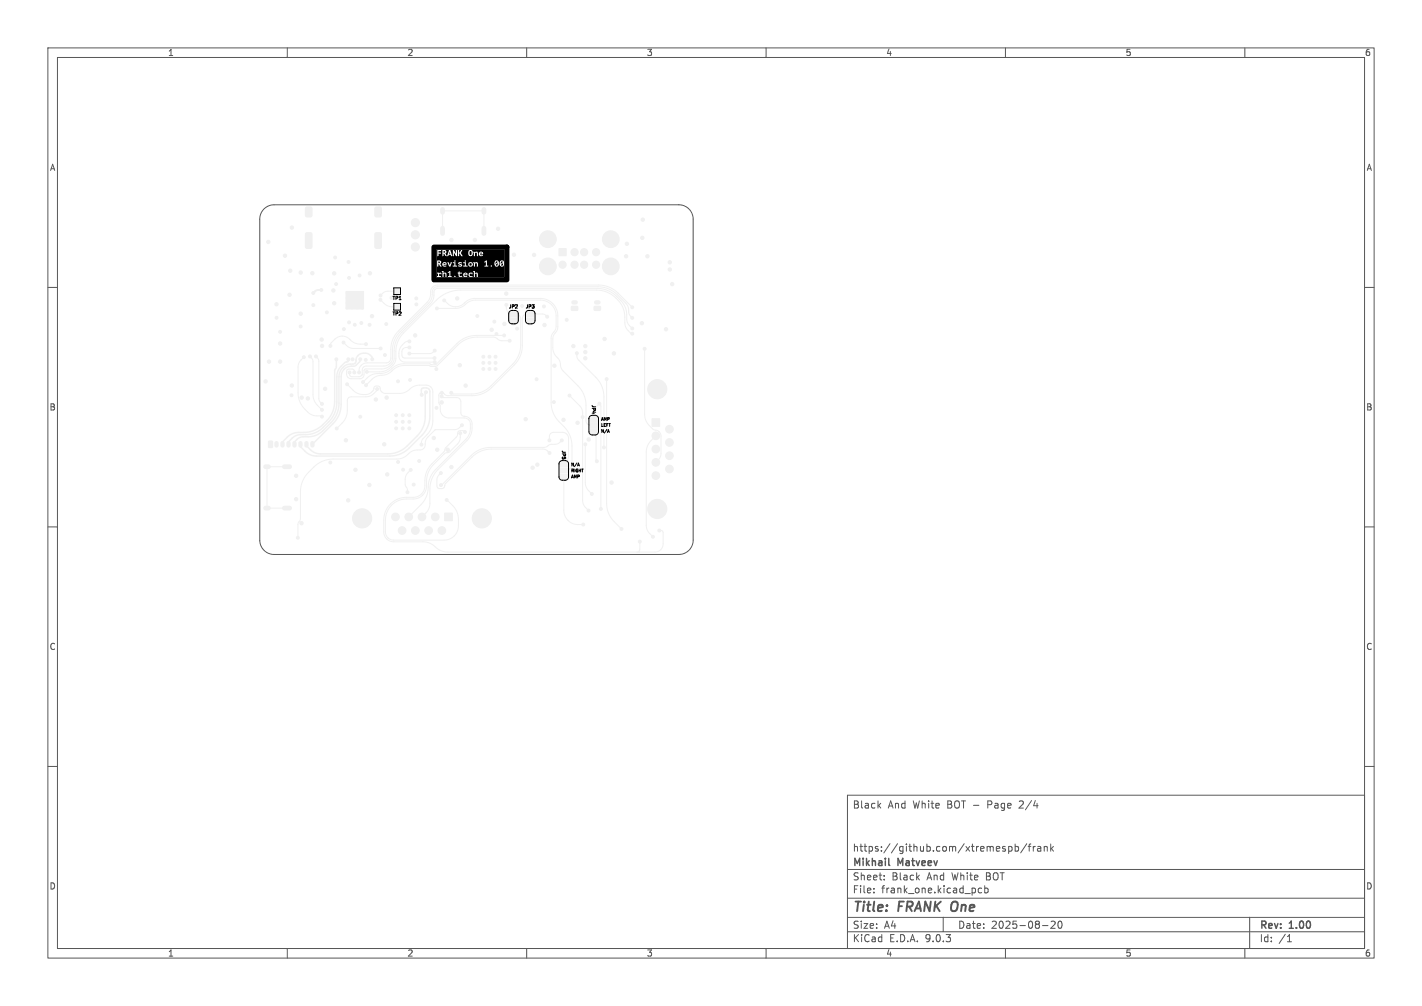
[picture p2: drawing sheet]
<svg xmlns="http://www.w3.org/2000/svg" width="297mm" height="210mm" viewBox="0 0 297 210" stroke-linecap="round" stroke-linejoin="round" font-family="sans-serif">
<g fill="#f0f0f0" stroke="#f0f0f0" stroke-width=".21">
<path d="M56.1 92.1h.6l.2 .1 .1 1-.2 .2-.7-.1z"/>
<path d="M124.1 64l1.2-.1 .1 .8-.2 .1h-1l-.1-.2z"/>
<path d="M136.2 87.4h1.6v1.6h-1.6z"/>
<path d="M92.9 107.1h1.6v1.6h-1.6z"/>
<path d="M119.4 64l1.2-.1 .1 .8-.2 .1h-1.1l-.1-.2z"/>
<path d="M72.3 60.8h3.6v3.7h-3.6z"/>
<path d="M63.8 48.7l.2-.1h.8l.4 .2v2.7l-.3 .3h-.9l-.2-.2z"/>
<path d="M63.8 43.3l.3-.1h.8l.2 .1 .1 1.7-.2 .2-.9 .1-.3-.1z"/>
<path d="M78.3 43.3l.3-.1h.8l.2 .1 .1 1.7-.2 .2-.9 .1-.3-.1z"/>
<path d="M78.3 48.7l.2-.1h.8l.4 .2v2.7l-.3 .3h-.9l-.2-.2z"/>
<path d="M116.8 51.9h1.5v1.5h-1.5z"/>
<path d="M106.5 66.4h1.5v.6l-.4 .3h-.8l-.3-.3z"/>
<path d="M106.6 65.2l.3-.1h.8l.3 .3v.7h-1.5z"/>
<path d="M82.4 63.5h1v1h-1z"/>
<path d="M117.1 96.6l.3-.2 .9 .1 .2 .3v.7h-1.5z"/>
<path d="M117 97.7h1.5v1h-1.5z"/>
<path d="M117 99h1.5v.7l-.4 .3h-.8l-.3-.3z"/>
<path d="M82.4 60.3h1v1h-1z"/>
<path d="M110 66.4h1.5v.6l-.4 .3h-.8l-.3-.3z"/>
<path d="M110.1 65.2l.3-.1h.8l.3 .3v.7h-1.5z"/>
<path d="M123.3 89.5h1.5l-.1 .7-.4 .3h-.7l-.3-.3z"/>
<path d="M123.3 88.3h1.5v1h-1.5z"/>
<path d="M123.4 87.1l.3-.1 .9 .1 .1 .3 .1 .6h-1.5z"/>
<circle cx="82.7" cy="86.7" r=".3"/>
<circle cx="84.1" cy="86.7" r=".3"/>
<circle cx="85.5" cy="86.7" r=".3"/>
<circle cx="82.7" cy="88.1" r=".3"/>
<circle cx="84.1" cy="88.1" r=".3"/>
<circle cx="85.5" cy="88.1" r=".3"/>
<circle cx="82.7" cy="89.4" r=".3"/>
<circle cx="84.1" cy="89.4" r=".3"/>
<circle cx="85.5" cy="89.4" r=".3"/>
<circle cx="137" cy="91" r=".8"/>
<circle cx="137" cy="93.7" r=".8"/>
<circle cx="137" cy="96.5" r=".8"/>
<circle cx="137" cy="99.3" r=".8"/>
<circle cx="139.8" cy="89.6" r=".8"/>
<circle cx="139.8" cy="92.4" r=".8"/>
<circle cx="137.3" cy="81.3" r="2"/>
<circle cx="139.8" cy="95.1" r=".8"/>
<circle cx="137.3" cy="106.2" r="2"/>
<circle cx="139.8" cy="97.9" r=".8"/>
<circle cx="90.9" cy="107.9" r=".8"/>
<circle cx="88.1" cy="107.9" r=".8"/>
<circle cx="85.4" cy="107.9" r=".8"/>
<circle cx="82.6" cy="107.9" r=".8"/>
<circle cx="92.3" cy="110.7" r=".8"/>
<circle cx="89.5" cy="110.7" r=".8"/>
<circle cx="100.6" cy="108.2" r="2"/>
<circle cx="86.8" cy="110.7" r=".8"/>
<circle cx="75.6" cy="108.2" r="2"/>
<circle cx="84" cy="110.7" r=".8"/>
<circle cx="86.8" cy="46.5" r=".85"/>
<circle cx="86.8" cy="49" r=".85"/>
<circle cx="86.8" cy="51.6" r=".85"/>
<circle cx="72.5" cy="64.2" r=".25"/>
<circle cx="72.5" cy="63.2" r=".25"/>
<circle cx="72.5" cy="62.1" r=".25"/>
<circle cx="72.5" cy="61.1" r=".25"/>
<circle cx="73.6" cy="64.2" r=".25"/>
<circle cx="73.6" cy="63.2" r=".25"/>
<circle cx="73.6" cy="62.1" r=".25"/>
<circle cx="73.6" cy="61.1" r=".25"/>
<circle cx="74.6" cy="64.2" r=".25"/>
<circle cx="74.6" cy="63.2" r=".25"/>
<circle cx="74.6" cy="62.1" r=".25"/>
<circle cx="74.6" cy="61.1" r=".25"/>
<circle cx="75.7" cy="64.2" r=".25"/>
<circle cx="75.7" cy="63.2" r=".25"/>
<circle cx="75.7" cy="62.1" r=".25"/>
<circle cx="75.7" cy="61.1" r=".25"/>
<circle cx="101" cy="74.5" r=".3"/>
<circle cx="102.2" cy="74.5" r=".3"/>
<circle cx="103.5" cy="74.5" r=".3"/>
<circle cx="101" cy="75.7" r=".3"/>
<circle cx="102.2" cy="75.7" r=".3"/>
<circle cx="103.5" cy="75.7" r=".3"/>
<circle cx="101" cy="77" r=".3"/>
<circle cx="102.2" cy="77" r=".3"/>
<circle cx="103.5" cy="77" r=".3"/>
<circle cx="120" cy="52.6" r=".75"/>
<circle cx="122" cy="52.6" r=".75"/>
<circle cx="124.5" cy="52.6" r=".75"/>
<circle cx="117.5" cy="55.3" r=".75"/>
<circle cx="120" cy="55.3" r=".75"/>
<circle cx="122" cy="55.3" r=".75"/>
<circle cx="124.5" cy="55.3" r=".75"/>
<circle cx="114.4" cy="49.9" r="1.75"/>
<circle cx="127.6" cy="49.9" r="1.75"/>
<circle cx="114.4" cy="55.6" r="1.75"/>
<circle cx="127.6" cy="55.6" r="1.75"/>
<circle cx="102.7" cy="68.8" r=".35"/>
<circle cx="96" cy="76.2" r=".35"/>
<circle cx="92.3" cy="84" r=".35"/>
<circle cx="134.1" cy="67.5" r=".35"/>
<circle cx="97.3" cy="80.5" r=".35"/>
<circle cx="104" cy="47.8" r=".35"/>
<circle cx="67.3" cy="72.2" r=".35"/>
<circle cx="67.2" cy="70.9" r=".35"/>
<circle cx="86.7" cy="70" r=".35"/>
<circle cx="67.9" cy="81.2" r=".35"/>
<circle cx="77.2" cy="101.2" r=".35"/>
<circle cx="64.3" cy="83.2" r=".35"/>
<circle cx="113.7" cy="67.9" r=".35"/>
<circle cx="72.7" cy="104.4" r=".35"/>
<circle cx="80.9" cy="99" r=".35"/>
<circle cx="134.2" cy="49.6" r=".35"/>
<circle cx="80.3" cy="92.8" r=".35"/>
<circle cx="139.1" cy="68.7" r=".35"/>
<circle cx="63" cy="83" r=".35"/>
<circle cx="105.4" cy="67.6" r=".35"/>
<circle cx="111.2" cy="97.6" r=".35"/>
<circle cx="74.2" cy="98.1" r=".35"/>
<circle cx="112.2" cy="97" r=".35"/>
<circle cx="80.8" cy="83" r=".35"/>
<circle cx="90.6" cy="91.4" r=".35"/>
<circle cx="78.5" cy="83.4" r=".35"/>
<circle cx="135.2" cy="53.5" r=".35"/>
<circle cx="134.3" cy="45.9" r=".35"/>
<circle cx="105.7" cy="61.3" r=".35"/>
<circle cx="140.4" cy="59.3" r=".35"/>
<circle cx="80.7" cy="67.7" r=".3"/>
<circle cx="91.1" cy="77" r=".3"/>
<circle cx="70" cy="53.8" r=".3"/>
<circle cx="85.6" cy="79.3" r=".3"/>
<circle cx="108" cy="68.6" r=".3"/>
<circle cx="87" cy="63.5" r=".3"/>
<circle cx="99.7" cy="66" r=".3"/>
<circle cx="113.6" cy="64" r=".3"/>
<circle cx="87.5" cy="96.2" r=".3"/>
<circle cx="109.1" cy="63.9" r=".3"/>
<circle cx="72.8" cy="54.7" r=".3"/>
<circle cx="73.6" cy="75" r=".3"/>
<circle cx="118.4" cy="66.8" r=".3"/>
<circle cx="91.2" cy="85.1" r=".3"/>
<circle cx="83.1" cy="96.4" r=".3"/>
<circle cx="80.4" cy="74.1" r=".3"/>
<circle cx="86.9" cy="62.3" r=".3"/>
<circle cx="112.1" cy="79.2" r=".3"/>
<circle cx="84.2" cy="98" r=".3"/>
<circle cx="103.2" cy="67.1" r=".3"/>
<circle cx="69" cy="96.5" r=".3"/>
<circle cx="115.7" cy="83.9" r=".3"/>
<circle cx="83.1" cy="79.6" r=".3"/>
<circle cx="86.4" cy="101.2" r=".3"/>
<circle cx="76.4" cy="75.1" r=".3"/>
<circle cx="75.3" cy="87" r=".3"/>
<circle cx="65.4" cy="61.2" r=".3"/>
<circle cx="123" cy="91.7" r=".35"/>
<circle cx="139.9" cy="56.3" r=".35"/>
<circle cx="122.3" cy="73.5" r=".35"/>
<circle cx="119.8" cy="72.3" r=".35"/>
<circle cx="81.8" cy="62.2" r=".35"/>
<circle cx="93.5" cy="93.9" r=".35"/>
<circle cx="56.2" cy="75.5" r=".35"/>
<circle cx="111.5" cy="53.2" r=".35"/>
<circle cx="55.5" cy="79.6" r=".35"/>
<circle cx="67.1" cy="60.5" r=".3"/>
<circle cx="61.8" cy="99.3" r=".35"/>
<circle cx="115.8" cy="76.3" r=".35"/>
<circle cx="120.6" cy="88.3" r=".35"/>
<circle cx="61" cy="47.5" r=".35"/>
<circle cx="122.3" cy="72.3" r=".35"/>
<circle cx="130.9" cy="50.9" r=".35"/>
<circle cx="109.8" cy="87.5" r=".35"/>
<circle cx="127.7" cy="100.7" r=".35"/>
<circle cx="94.3" cy="97.5" r=".35"/>
<circle cx="130.8" cy="53.5" r=".35"/>
<circle cx="117.7" cy="87.6" r=".35"/>
<circle cx="107.3" cy="53.2" r=".35"/>
<circle cx="122.3" cy="74.8" r=".35"/>
<circle cx="63" cy="109.2" r=".35"/>
<circle cx="91.3" cy="93.9" r=".35"/>
<circle cx="95.5" cy="62.3" r=".35"/>
<circle cx="61.9" cy="104.2" r=".35"/>
<circle cx="72.2" cy="91.9" r=".35"/>
<circle cx="126.3" cy="70.8" r=".35"/>
<circle cx="128.2" cy="73.8" r=".35"/>
<circle cx="60.6" cy="56.5" r=".35"/>
<circle cx="59.5" cy="53.4" r=".35"/>
<circle cx="122.2" cy="92.8" r=".3"/>
<circle cx="123.6" cy="103.1" r=".3"/>
<circle cx="124.7" cy="96.3" r=".3"/>
<circle cx="125.5" cy="106.2" r=".3"/>
<circle cx="125.2" cy="84.3" r=".3"/>
<circle cx="114.8" cy="91.9" r=".3"/>
<circle cx="121.8" cy="109.5" r=".3"/>
<circle cx="56" cy="50.5" r=".35"/>
<circle cx="74.1" cy="67.8" r=".3"/>
<circle cx="62.8" cy="56.9" r=".35"/>
<circle cx="70.2" cy="59.3" r=".3"/>
<circle cx="71.8" cy="68.7" r=".3"/>
<circle cx="65.2" cy="57" r=".35"/>
<circle cx="77.2" cy="67.8" r=".3"/>
<circle cx="93.3" cy="104.4" r=".3"/>
<circle cx="96.1" cy="90.4" r=".3"/>
<circle cx="137.7" cy="110.8" r=".3"/>
<circle cx="133.6" cy="113.1" r=".3"/>
<circle cx="97.1" cy="90.2" r=".3"/>
<circle cx="76.4" cy="71.8" r=".3"/>
<circle cx="69" cy="72.2" r=".3"/>
<circle cx="68.3" cy="65.2" r=".3"/>
<circle cx="72.9" cy="67.3" r=".3"/>
<circle cx="60.9" cy="82.5" r=".3"/>
<circle cx="75.5" cy="67.4" r=".3"/>
<circle cx="75.1" cy="57.5" r=".3"/>
<circle cx="72.9" cy="58" r=".3"/>
<circle cx="62.8" cy="68.2" r=".3"/>
<circle cx="58.5" cy="71.7" r=".35"/>
<circle cx="58.5" cy="69.3" r=".3"/>
<circle cx="61" cy="80.5" r=".35"/>
<circle cx="58.5" cy="75.5" r=".35"/>
<circle cx="57.8" cy="66.3" r=".3"/>
<circle cx="65.4" cy="63.7" r=".3"/>
<circle cx="106.4" cy="71.1" r=".3"/>
<circle cx="76.5" cy="80.4" r=".3"/>
<circle cx="105.3" cy="70" r=".3"/>
<circle cx="103.7" cy="69.7" r=".3"/>
<circle cx="75.8" cy="79.8" r=".3"/>
<circle cx="114.3" cy="66.1" r=".3"/>
<circle cx="134.6" cy="72.8" r=".3"/>
<circle cx="92.3" cy="82" r=".3"/>
<circle cx="92.3" cy="82.8" r=".3"/>
<circle cx="94.3" cy="82" r=".3"/>
<circle cx="105.8" cy="63.6" r=".3"/>
<circle cx="74" cy="77.7" r=".3"/>
<circle cx="132.1" cy="68.6" r=".3"/>
<circle cx="75" cy="77.7" r=".3"/>
<circle cx="132.1" cy="64.1" r=".3"/>
<circle cx="73" cy="77.7" r=".3"/>
<circle cx="132.1" cy="66.4" r=".3"/>
<circle cx="132.1" cy="69.7" r=".3"/>
<circle cx="76.6" cy="77.6" r=".3"/>
<circle cx="94.3" cy="50.1" r=".35"/>
<circle cx="99.2" cy="50.1" r=".35"/>
<circle cx="139.9" cy="54.8" r=".35"/>
<circle cx="57.7" cy="63.5" r=".35"/>
<circle cx="77.3" cy="57" r=".35"/>
<circle cx="69.6" cy="60.6" r=".35"/>
<circle cx="60.5" cy="61.5" r=".35"/>
<circle cx="69.8" cy="57.1" r=".35"/>
<circle cx="69.8" cy="63.3" r=".35"/>
<circle cx="62.8" cy="65.5" r=".35"/>
<circle cx="77.7" cy="66" r=".35"/>
<circle cx="72.8" cy="75" r=".3"/>
<circle cx="75.3" cy="75" r=".3"/>
<circle cx="88.1" cy="82.4" r=".3"/>
<circle cx="89" cy="81.9" r=".3"/>
<circle cx="70.3" cy="75" r=".3"/>
<circle cx="77.8" cy="75" r=".3"/>
<circle cx="120.5" cy="73.7" r=".3"/>
<circle cx="126.1" cy="93.4" r=".3"/>
<circle cx="71.8" cy="71.5" r=".3"/>
<circle cx="79.5" cy="72.7" r=".3"/>
<circle cx="85.8" cy="98.1" r=".3"/>
<circle cx="85.1" cy="102.8" r=".3"/>
<circle cx="78.8" cy="81.2" r=".3"/>
<circle cx="70.3" cy="89.4" r=".3"/>
<circle cx="88" cy="92.8" r=".3"/>
<circle cx="72.5" cy="80.2" r=".3"/>
<circle cx="117.3" cy="91.9" r=".3"/>
<circle cx="92.1" cy="101.3" r=".3"/>
<circle cx="92.1" cy="98.7" r=".3"/>
<circle cx="114.8" cy="94.6" r=".3"/>
<circle cx="62.2" cy="112.3" r=".3"/>
<circle cx="96.5" cy="88.8" r=".3"/>
<circle cx="64.7" cy="74.4" r=".3"/>
<circle cx="67.3" cy="85.6" r=".3"/>
<circle cx="66" cy="74.4" r=".3"/>
<circle cx="67.3" cy="84.3" r=".3"/>
<circle cx="63.5" cy="74.6" r=".3"/>
<circle cx="67.3" cy="87" r=".3"/>
<circle cx="90.8" cy="73.2" r=".3"/>
<circle cx="85.5" cy="73.8" r=".3"/>
<circle cx="90.8" cy="74.8" r=".3"/>
<circle cx="85.5" cy="72.5" r=".3"/>
<circle cx="90.8" cy="75.6" r=".3"/>
<circle cx="85.5" cy="71.3" r=".3"/>
<circle cx="136.4" cy="112.1" r=".3"/>
<circle cx="121.7" cy="87.1" r=".3"/>
<circle cx="118.9" cy="82.6" r=".3"/>
<circle cx="122.9" cy="106.6" r=".3"/>
<circle cx="107.2" cy="67.5" r=".3"/>
<circle cx="110.7" cy="67.5" r=".3"/>
<circle cx="79.5" cy="61.7" r=".3"/>
<circle cx="79.5" cy="62.6" r=".3"/>
<circle cx="129.8" cy="110.4" r=".3"/>
<circle cx="126.7" cy="79.1" r=".3"/>
<circle cx="92.8" cy="62.7" r=".3"/>
<circle cx="91.3" cy="64.4" r=".3"/>
</g>
<path d="M119.8 63.1h.5M124.5 63.1h.5M57.8 92.5v.5M59 92.5v.5M60.3 92.5v.5M61.5 92.5v.5M62.8 92.5v.5M64 92.5v.5M65.3 92.5v.5" fill="none" stroke="#f0f0f0" stroke-width=".9"/>
<path d="M92.4 43.7v.6M92.4 47.6v1.1M101.1 43.7v.6M101.1 47.6v1.1M55.5 97.4h.6M59.4 97.4h1.1M55.5 106.1h.6M59.4 106.1h1.1" fill="none" stroke="#f0f0f0" stroke-width="1"/>
<path d="M67.1 60.5l-1 .1-.7 .6" fill="none" stroke="#f0f0f0" stroke-width=".4"/>
<g fill="none" stroke="#f0f0f0" stroke-width=".21">
<path d="M92.4 48.2v-4.2h8.7v4.2M63.5 74.6l-.9 .8-.3 .9v5.7a5.4 5.4 0 0 0 3 4.7l1.9 .1 .1 .2M64.7 74.4l.5 .5 .2 .5v6.9a3.2 3.2 0 0 0 .9 2.3l1 1M66 74.4l.4 .4 .2 .5v8l.2 .5 .5 .5M71.8 71.5l.9 .9 .8 .3 6 .1M73 77.8l.1 .5 .3 .3h1.7l.6-.4M75.7 78.2h.1M76.4 71.8h-1.2a3.7 3.7 0 0 1-2.6-1.3l-.9-.3-1.1 .2-1.5 1.2-.1 .6M79.5 62.6l1.4 1.2 .8 .2h1.2M82.6 60.8h-2l-.5 .3-.6 .6M85.5 71.3h-.6l-.4 .2a2.94 2.94 0 0 0-1.1 1.8l-.1 1a1.25 1.25 0 0 0 1.3 1.3h6.2M85.5 71.3h.1"/>
<path d="M85.5 72.5h-.7a.9 .9 0 0 0-.9 .9l.1 .9 .4 .4 6.4 .1M90.8 73.2l-.5 .4-.5 .2h-4.3M91.3 64.4h.1M91.3 64.4h3.8a3.9 3.9 0 0 0 2.8-1.4l1.4-.3h13.6a3.3 3.3 0 0 1 3.3 3.2l-.1 2.6-.8 1.4-.2 .6v13.5a5.7 5.7 0 0 0 1.7 4 6.4 6.4 0 0 1 2.7 5.1v3.9l-.4 .8M92.8 62.7h.1M92.8 62.7l.7 .7a2.7 2.7 0 0 0 4-.6l.9-.4 .8-.1h13.7a3.6 3.6 0 0 1 3.6 3.6v2.6l-1 1.8v2.3a3.5 3.5 0 0 0 1.3 2.5l.6 2.1 3.3 3.3a5.7 5.7 0 0 1 1.7 4.1v3.2a.9 .9 0 0 0 .9 .9l.7 .1M103.7 69.7v.2M103.7 69.9l.1 .1M103.7 69.9l-.2 .1M105.3 70h-5.8a5.7 5.7 0 0 0-4 1.7l-4.5 4.4h-.9l-.4-.2h-5.4a4 4 0 0 0-2.9 1.5 4.8 4.8 0 0 1-3.1 .6l-1.2 .5-1.3 1.3M105.8 63.6v.6a1.35 1.35 0 0 0 1.1 1.4M106.4 71.1h-1.9l-1.4-.7h-3.5a5.7 5.7 0 0 0-4 1.6l-4.5 4.5h-1.1l-.4-.2h-5.2a4.1 4.1 0 0 0-3 1.5 4.6 4.6 0 0 1-2.4 .6l-1.1 .6-1.4 1.4"/>
<path d="M107.2 66.9v.6M107.7 65.6a1.02 1.02 0 0 1 1.1 1v5.4a5.7 5.7 0 0 1-1.7 4l-4.6 4.6a5.7 5.7 0 0 1-4 1.7l-3.9-.1-.3-.2M110.1 65.6a.94 .94 0 0 0-1 .9v5.6a5.7 5.7 0 0 1-1.7 4.1l-4.7 4.7a5.7 5.7 0 0 1-4.1 1.7h-5.1l-1-.6h-.6l-.2 .4v1.6l.2 .7 .1 .8a1.8 1.8 0 0 0 1.7 1.8h3.3a1.28 1.28 0 0 1 1.3 1.2 3.7 3.7 0 0 1-1 3.2l-6.3 6.4a5.9 5.9 0 0 0-1.6 4.5l-.3 .9-.6 1.2-3.1 3.2M110.7 66.9v.6M111.3 65.6h2.2l.8 .5M120.5 73.7v.8l.3 .6 3.7 3.7a5.7 5.7 0 0 1 1.6 4v10.6M126.7 79.1v26a5.3 5.3 0 0 0 1.6 3.8l1.5 1.5M132.1 68.6l-.9-1-.3-1a4.6 4.6 0 0 0-1.2-3.8 6.3 6.3 0 0 0-4.9-2.6h-33.4a.76 .76 0 0 0-.8 .8l-.1 1.3-.4 .9-6.2 6.2a5.4 5.4 0 0 0-1.6 3.8v1.6a2.61 2.61 0 0 1-2.6 2.2h-3.4l-.3 .3v.9a.87 .87 0 0 1-.8 .9h-1.9a.96 .96 0 0 1-.9-1v-.7l.4-.3h1l.2 .2v.5M132.1 64.2l-3-3a5.7 5.7 0 0 0-4.1-1.7h-33.6a1.46 1.46 0 0 0-1.5 1.5 2.59 2.59 0 0 1-.7 2.1l-6 6a5.4 5.4 0 0 0-1.6 3.8v1.9a.96 .96 0 0 1-.9 1h-4a1.67 1.67 0 0 0-1.7 1.4v.6M132.1 66.4l-.7-.9-.2-1.3-.3-.6-2-2.1a5.7 5.7 0 0 0-4-1.6h-33.5a1.11 1.11 0 0 0-1.1 1.1 2.68 2.68 0 0 1-.7 2.2l-6 6a5.4 5.4 0 0 0-1.6 3.9v1.8a1.83 1.83 0 0 1-1.9 1.5h-3.6a.82 .82 0 0 0-.8 .8v1M132.1 69.7l-.3-.1-.8-.8-.5-1a8.1 8.1 0 0 0-.5-3.8 6.3 6.3 0 0 0-5.4-3.4h-28.4a7.2 7.2 0 0 0-5.1 2.1l-6.8 6.8a5.4 5.4 0 0 0-1.6 3.9l-.1 1.9a3.9 3.9 0 0 1-3.3 2.3h-2.7M134.6 72.8v13.7a3.3 3.3 0 0 0 1 2.3l1 .9a1.32 1.32 0 0 1 1.5 1.3l-.1 4-.3 .7-.7 .8"/>
<path d="M59.9 97.4h-4.1v8.7h4.1M72.5 80.2l1.3 1.3a2.85 2.85 0 0 0 4.1 .1l.2-.7 .3-.3h.7l.3 .3a1.09 1.09 0 0 0 1.1 1.2h3a3.9 3.9 0 0 0 2.7-1.3l.9-.4h1.9a1.4 1.4 0 0 1 1.4 1.4v6a4.1 4.1 0 0 1-1.2 2.9l-1 1.1-.2 1M78.8 81.2l-.1 .3-.8 .8-.9 .5h-3.7a.79 .79 0 0 0-.8 .8v2.1a3.8 3.8 0 0 1-1.1 2.6l-1.1 1.2M85.8 98.1l-.8 .8-.3 .8-.1 1.6 .5 .8v.7M90.9 89.7l-1.8 1.8-.2 .6-.1 .8a1.08 1.08 0 0 1-1.1 1 3.2 3.2 0 0 0-3 1.3l-.7 .4-1.1 .2h-13.3a5.7 5.7 0 0 0-4.1 1.7l-1.1 1.1a5.7 5.7 0 0 0-1.6 4.1l-.1 5.6-.5 1v3M90.9 89.7h.1M92.1 98.7l-.8 1.1v1.8l.3 .4h.7l.4-.2 .2-.4M92.3 82.8l.3 .2h2.8a.85 .85 0 0 1 .9 .9v2.3a.7 .7 0 0 0 .6 .7M96.1 90.4v1.4l-.4 .8-1.8 1.8-1.1 .3-2.3 2.3a6 6 0 0 0-1.5 4.9 2.76 2.76 0 0 1-2.7 2.3h-1.4a4.4 4.4 0 0 0-4.4 4.4v2.4a1.71 1.71 0 0 0 1.7 1.8h10.6a2.99 2.99 0 0 0 3-3v-1.4a4.1 4.1 0 0 0-1.2-2.8l-1.3-1.2M96.5 88.8l-.7 .6-.6 .3h-4.3M96.9 86.9h.1M97 86.9a1.63 1.63 0 0 1 1.6 1.6 4 4 0 0 1-1.1 3.5l-6 6a5.7 5.7 0 0 0-1.7 4.1v3a2.82 2.82 0 0 1-.8 2l-.9 .8"/>
<path d="M97.1 90.2l-.4-.3-1 .2-.3 1.1-2.4 2.3-.2 .7-2.6 2.6a6 6 0 0 0-1.5 5 2.4 2.4 0 0 1-2.4 2h-1.4a4.8 4.8 0 0 0-4.7 4.8v2.4a2.06 2.06 0 0 0 2 2.1h6.1a4.2 4.2 0 0 1 3.1 1.5l1.2 .5 .9 .1 43.3 .1a1.71 1.71 0 0 0 1.7-1.8v-2.4l-.3-.3h-.5M114.8 91.9v-.8a.85 .85 0 0 1 .8-.8h1.9a1.28 1.28 0 0 1 1.3 1.2l-.1 4-.3 .7-.6 .7M114.8 94.6l-.7-.7-.6-.1-10.9-.1a5.7 5.7 0 0 0-4 1.7l-5.5 5.5-.2 .5M117.3 91.9l-.9 .8-1.5 .1-1.2 .6h-11.2a5.7 5.7 0 0 0-4.1 1.7l-6.3 6.2M117.8 99.5v7a2.99 2.99 0 0 0 2.9 3h1.1M118.9 82.6l2.3 2.2 .5 1v18.8l.3 .9 .9 1.1M119 97.9l-.8 .3M122.2 92.8l.1 8.2 .4 1.1 .9 1M124 87.5l.1-1.9 .4-.6 .7-.7 .3 .5v21.4M124.3 90.3l.2 .5v5.2l.2 .3M124.7 96.3h.1M137 91l-1 1a3.4 3.4 0 0 0-1 2.4v15.5l.4 1.1 1 1.1"/>
<path d="M85.1 102.8h.1M92.9 101.4h.1M133.5 115.1l-.4 .1M133.5 115.1v.1M133.6 113.1v1.6l-.1 .4"/>
</g>
<path d="M70.3 75l-.1 1.7-.3 .7v6.4a7.1 7.1 0 0 1-7.8 6.5 3.4 3.4 0 0 0-2.1 1l-1 1M72.8 75l-.1 .5-.6 .2-.9 .8a3.1 3.1 0 0 0-.8 2.1v5.4a5.7 5.7 0 0 1-1.7 4l-1.2 1.2a6.1 6.1 0 0 1-5.1 1.6l-1 .4-1.1 1.1M75.3 75l-.1 .4-.9 .9-1 .2a2.16 2.16 0 0 0-2 2.1v5.8a5.7 5.7 0 0 1-1.7 4l-4.3 4.4M77.8 75l-.1-.5-.5-.5-.6-.2-.7-.1a1.71 1.71 0 0 0-1.6 2l-.4 .3h-.7a2.6 2.6 0 0 0-2.4 2.6v5.6a5.7 5.7 0 0 1-1.7 4l-1.6 1.7a4.8 4.8 0 0 1-4.2 1.3l-.9 .2-.9 .9M62.8 93.3l.9 .9M88.1 82.4v-1.2l.3-.2h.6a.75 .75 0 0 1 .8 .7v5.1a5.7 5.7 0 0 1-1.7 4.1l-2.6 2.6a5.7 5.7 0 0 1-4.1 1.7h-15.3a3.3 3.3 0 0 1-2.4-1M89 81.9l-.2 .2v4.9a5.7 5.7 0 0 1-1.7 4l-2 2.1a5.7 5.7 0 0 1-4.1 1.7h-14.1a2.91 2.91 0 0 1-2-.9l-.9-.9" fill="none" stroke="#f0f0f0" stroke-width=".3"/>
<path d="M90.6 51.6h15.3v6.8h-15.3z" fill="none" stroke="#000" stroke-width="1"/>
<path d="M82.2 60.1h1.4v1.4h-1.4zM82.2 63.3h1.4v1.4h-1.4zM107 64.8a.7 .7 0 0 0-.7 .7v1.4a.7 .7 0 0 0 .7 .7h.6a.7 .7 0 0 0 .7-.7v-1.4a.7 .7 0 0 0-.7-.7M110.5 64.8a.7 .7 0 0 0-.7 .7v1.4a.7 .7 0 0 0 .7 .7h.6a.7 .7 0 0 0 .7-.7v-1.4a.7 .7 0 0 0-.7-.7M116.8 96.8a.7 .7 0 0 1 .7-.7h.6a.7 .7 0 0 1 .7 .7M116.8 96.8v2.7a.7 .7 0 0 0 .7 .8l.6-.1a.7 .7 0 0 0 .7-.7v-2.7M120.7 97.1h.3M120.8 96.7l.2 .6M123 87.4v2.7a.7 .7 0 0 0 .7 .7h.6a.7 .7 0 0 0 .7-.7v-2.7M123 87.4a.7 .7 0 0 1 .7-.7h.6a.7 .7 0 0 1 .7 .7M126.9 90.1h.3M127.1 89.7l.2 .6" fill="none" stroke="#000" stroke-width=".21"/>
<g fill="#000">
<path d="M91.1 52h14.3v.9h-4.5a.45 .45 0 0 0-.4-.4 .45 .45 0 0 0-.5 .4h-.2l-.2-.4-.4 .2-.4-.1 .2 .2h-.2v-.1a.52 .52 0 0 0-.7-.5 .52 .52 0 0 0-.3 .8l.3 .5h-1.5l-.4-.7 .4-.6h-.3l-.3 .5h-.1v-.5h-.3v1.3h-.1v-1.3h-.3v.8l-.4-.8h-.2v1.3l-.6-1.3h-.2l-.4 1.3-.3-.6a.46 .46 0 0 0 0-.7 .46 .46 0 0 0-.6 0l-.1 .2h-.2v-.2h-.9v1.3h.3v-.5h.5v-.3h-.5v-.3h.8v1.1h.2v-.5h.2l.2 .5h.6l.1-.3h.4l.1 .3h.6v-.8l.4 .8h.7v-.6h.1l.3 .6h2.1l.2-.2 .2-.5h.2v.7h.2v-.6l.2-.2 .2 .2v.6h.2v-.6h.2a.52 .52 0 0 0 .3 .6 .52 .52 0 0 0 .6-.1l-.1-.2-.4 .1-.2-.2h.7v-.2h4.5v2.1l-.1-.1a.49 .49 0 0 0-.6-.5 .49 .49 0 0 0-.3 .6l-.2-.1a.51 .51 0 0 0-.7-.5 .51 .51 0 0 0-.2 .7l.1 .4h-1.7v-1.1l-.3 .1h-4l-.2-.1-.2 .1h-2.1l.1 .1 .2-.1h1.8l.2 .1 .2-.1h4l-.3 .2 .1 .1 .3-.1v.4h-1.7l-.2-.4-.4 .2-.4-.2 .2 .5h-.2a.49 .49 0 0 0-.7-.5 .49 .49 0 0 0-.2 .8h-.6v-.8h-.5v.2h.3v.5h-.6l-.6-.4h.5l.1-.2a.4 .4 0 0 0-.5-.1 .4 .4 0 0 0-.2 .5l.5 .2-1.2 .1v-.8h-.9l-.2 .7-.3-.7h-.3l.2 .4h-.3a.47 .47 0 0 0-.8-.3 .47 .47 0 0 0 .2 .8h-.5l-.3-.5a.45 .45 0 0 0 .2-.7 .45 .45 0 0 0-.7 0l-.1 1.2h.3v-.4h.1l.3 .4 1.1 .1 .2-.1-.1-.2-.4 .1-.2-.2h.7v-.2h.3l.2 .5h.3l.3-.9h.2v.2h.3v.6h-.3v.1h.9v-.1h.2l.2 .1 .3 .1 .3-.3h.6l-.3 .1v.1h.8v-.1h.3l.4 .2a.45 .45 0 0 0 .5-.5h.2v.4h.2v-.5l.2-.2 .2 .2v.5h.2v-.5h1.7v.4h-.3v.1h.8v-.1h.5l.1 .2 .2-.2h.6a.49 .49 0 0 0 .6 .1 .49 .49 0 0 0 .2-.6l.2 .1a.49 .49 0 0 0 .5 .6 .49 .49 0 0 0 .4-.7h.1v2.3h-5.6l-.2-.4-.4 .1v-.4h-.4v.2h.2v.9l-.4-.1a.29 .29 0 0 1-.5-.2 .29 .29 0 0 1 .4-.3v.2h.2v-.3l-.3-.1-.8 .4a.47 .47 0 0 0-.6-.3 .47 .47 0 0 0-.2 .7h-.2l-.1-.2-.4 .1-.1-.5h.5v-.2h-.5v-.3l-.4 .3v.2h.2v.6l-1.7-.1v-1l-.6 .3 .1 .1 .2-.2v.5h-.5l-.3-.4-.4 .1v-.4h-.3l.1 .6h-.2l-.2-.3-.3 .1v-.1h-.4v.2h.2v.5h-.2v.2h.8v-.2h-.4v-.4l.2-.1 .5 .1v.6h.2v-.5l.3-.2 .1 .1v.6h.3v-.5h.5v.3h-.2v.2h.7v-.2h.6l.1 .2 .2-.1h.6l.4 .2 .4-.2 .9 .1 .1-.1-.1-.1h-.4l-.1-.1h.6v-.2h.3v.4l.2 .1h1.1v-.5l.2-.2 .2 .1v.6h.2v-.5h5.6v.7h-14.3zM91.6 54.6h.2v.3l-.2 .1zM92.6 52.4h.3v.3l-.3 .1zM92.7 55l.2-.1 .2 .2h-.5zM93.9 52.6l.2 .4h-.3zM97 57.2l.3-.1 .1 .2h-.4zM98.1 52.5l.3-.1 .1 .2-.2 .7-.2-.2zM100.3 52.8l.3-.1 .1 .2h-.4zM103.5 55.3l.5-.4-.1 .5-.2 .1zM103.6 54.6h.2l.1 .1-.4 .4zM104.6 55.3l.5-.4-.1 .5-.2 .1zM104.7 54.6h.2l.1 .1-.4 .4z"/>
<circle cx="98.3" cy="55.2" r=".27"/>
</g>
<g fill="none" stroke="#575757" stroke-width=".21">
<path d="M10 10h277v190h-277zM12 12h273v186h-273zM60 10v2M110 10v2M160 10v2M210 10v2M260 10v2M55.1 43.6a3 3 0 0 1 2.2-.9h84.5a3 3 0 0 1 3 3v67.1a3 3 0 0 1-3 3h-84.5a3 3 0 0 1-3-3v-67a3 3 0 0 1 .8-2.2zM10 60h2M285 60h2M10 110h2M285 110h2"/>
<path d="M10 160h2M177 166h108v32h-108zM183.5 168.1l.5 .6M184 167.7l-.6 .6M210.7 176.8l.4-.1 .3 .3-.2 .6h-.5M212 176.8l.5-.1 .2 .3-.1 .6h-.6M212 176.2v1.5M214.5 176.1l-1.3 2M214.7 176.7h.6M215.3 176.2l-.3 .2v1.3M215.8 176.7v1M216.2 176.7l-.4 .3"/>
<path d="M216.7 176.8h.6l.1 .9M217.4 177.1h-.5l-.2 .2 .2 .4 .5-.1M218.1 176.8l.2-.1 .4 .1v.9M218.1 176.7v1M219.5 176.2v1.5M219.6 177.1l.4 .6M220 176.7l-.5 .6M285 160h2M60 198v2M110 198v2M160 198v2M177 194.5h108"/>
<path d="M177 191.5h108M177 187.5h108M177 181.5h108M182.5 186.3v.1M182.5 185.5v.1M184.7 183.6v.1M184.7 182.8v.1M197 191.5v3M205 185.5l-.4-.1-.3 .3 .2 .6h.5M205.7 185.5l.4-.1 .3 .3-.2 .6h-.5M205.7 184.9v1.5M210 198v2"/>
<path d="M217.7 193.2h1.2M219.5 192.4l.6-.1 .3 .4-.9 1.1h.9M221.2 192.4l.1-.1a.8 .8 0 0 1 .5 .7 .8 .8 0 0 1-.5 .8 1 1 0 0 1-.1-1.4zM260 198v2M261 191.5v6.5M268.9 196.6h.8M269 195.5l.3-.4v1.5"/>
</g>
<path d="M185.6 180.5l.2 .2" fill="none" stroke="#575757" stroke-width=".3"/>
<g font-size="2.8" fill="#575757">
<text x="178" y="190.9">Title:</text>
<text x="187.7" y="190.9">FRANK One</text>
</g>
<g font-size="2.1" fill="#575757">
<text x="178" y="169">Black</text>
<text x="185.4" y="169">And</text>
<text x="190.7" y="169">White</text>
<text x="198" y="169">BOT -</text>
<text x="206.6" y="169">Page</text>
<text x="213.4" y="169">2/4</text>
<text x="178" y="178">https://github.com/xtremespb/frank</text>
<text x="178" y="184">Sheet:</text>
<text x="178" y="181.2">Mikhail</text>
<text x="186.2" y="184">Black</text>
<text x="187.6" y="181.2">Matveev</text>
<text x="193.7" y="184">And</text>
<text x="199" y="184">White</text>
<text x="206.2" y="184">BOT</text>
<text x="178" y="186.7">File:</text>
<text x="184.1" y="186.7">frank_one.kicad_pcb</text>
<text x="178" y="196.9">KiCad</text>
<text x="178" y="194.1">Size:</text>
<text x="184.7" y="194.1">A4</text>
<text x="185.7" y="196.9">E.D.A.</text>
<text x="193.3" y="196.9">9.0.3</text>
<text x="200" y="194.1">Date:</text>
<text x="207" y="194.1">2025-08-20</text>
<text x="263" y="194.3">Rev:</text>
<text x="263" y="196.9">Id:</text>
<text x="267.1" y="196.9">/1</text>
<text x="269.4" y="194.3">1.00</text>
</g>
<g font-size="1.8" fill="#575757">
<text x="35" y="11.9">1</text>
<text x="85" y="11.9">2</text>
<text x="135" y="11.9">3</text>
<text x="185" y="11.9">4</text>
<text x="235" y="11.9">5</text>
<text x="285" y="11.9">6</text>
<text x="10.3" y="35.9">A</text>
<text x="285.4" y="35.9">A</text>
<text x="10.3" y="85.9">B</text>
<text x="285.3" y="85.9">B</text>
<text x="10.3" y="135.9">C</text>
<text x="285.3" y="135.9">C</text>
<text x="10.3" y="185.9">D</text>
<text x="285.3" y="185.9">D</text>
<text x="35" y="199.9">1</text>
<text x="85" y="199.9">2</text>
<text x="135" y="199.9">3</text>
<text x="185" y="199.9">4</text>
<text x="235" y="199.9">5</text>
<text x="285" y="199.9">6</text>
</g>
<g font-size="1">
<text x="81.9" y="62.8">TP1</text>
<text x="106.2" y="64.6">JP2</text>
<text x="109.7" y="64.6">JP3</text>
<text x="81.9" y="66">TP2</text>
<text x="123.4" y="84.4" transform="rotate(90 123.4 84.4)">JP4</text>
<text x="117.2" y="93.9" transform="rotate(90 117.2 93.9)">JP5</text>
</g>
<g font-size=".8">
<text x="125.5" y="89.2">LEFT</text>
<text x="125.5" y="87.9">AMP</text>
<text x="125.5" y="90.4">N/A</text>
<text x="119.3" y="99.9">AMP</text>
<text x="119.3" y="97.4">N/A</text>
<text x="119.3" y="98.7">RIGHT</text>
</g>
</svg>
